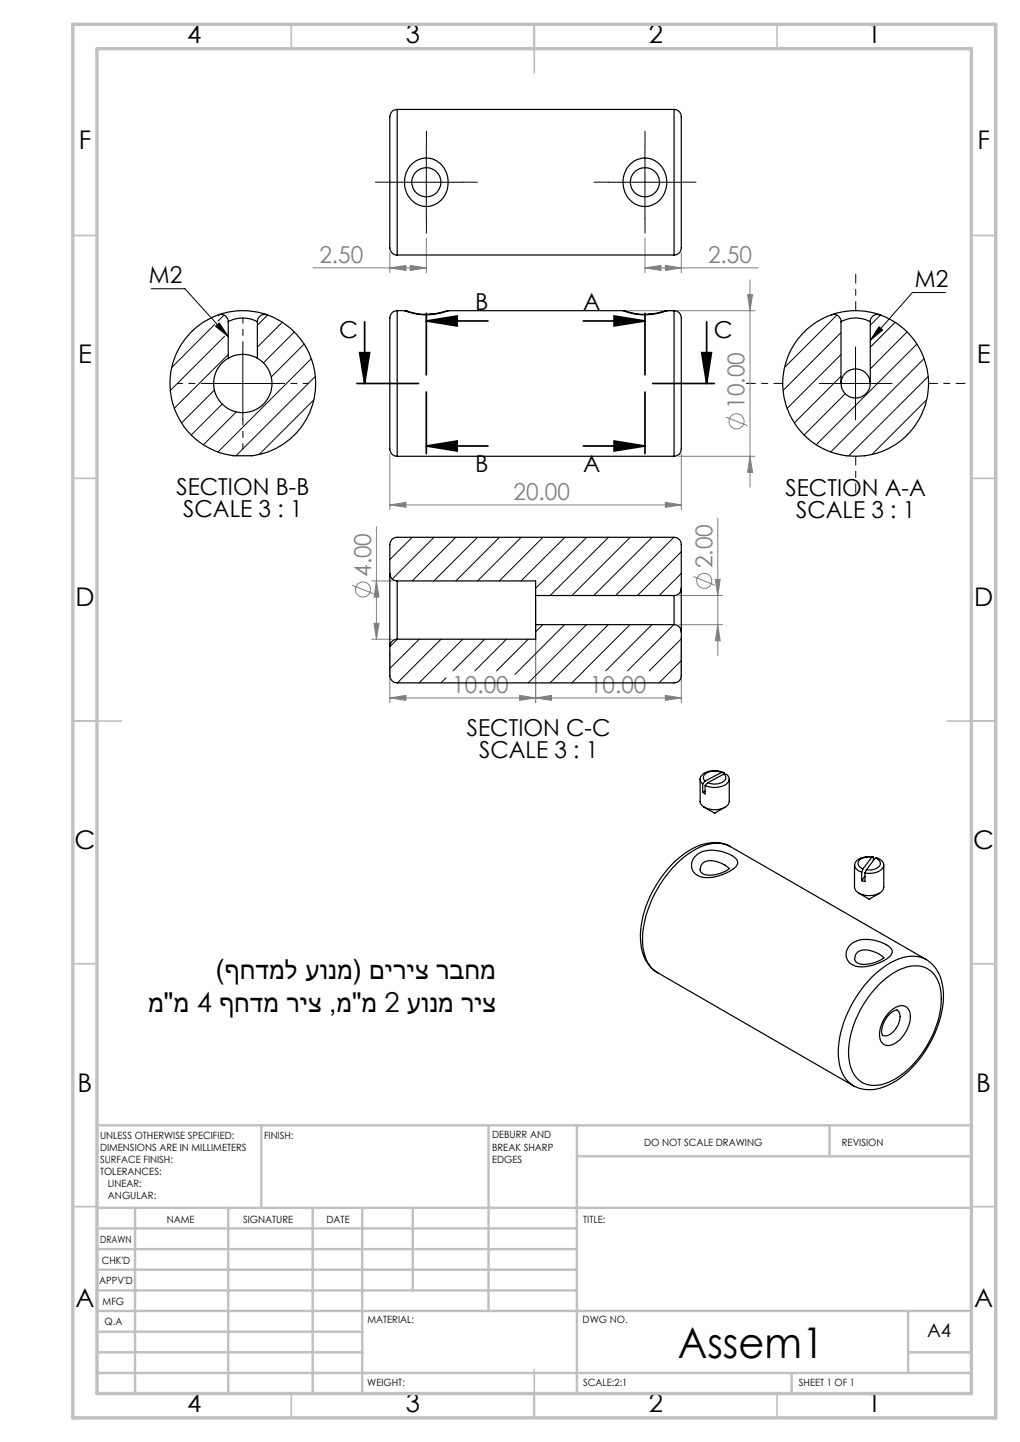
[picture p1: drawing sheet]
<svg xmlns="http://www.w3.org/2000/svg" width="210mm" height="297mm" viewBox="0 0 210 297" stroke-linecap="round" stroke-linejoin="round" font-family="sans-serif">
<g fill="none" stroke="#808080" stroke-width=".21">
<path d="M64.5 55.2h23.3M80.3 55.2l3.3-.5v1zM80.3 52v4.2M84.5 54.7l3.3 .5-3.3 .5zM87.8 49v7.2M132.8 55.2l3.3-.5v1zM132.8 55.2h23.3M132.8 49v7.2M137 54.7l3.3 .5-3.3 .5zM140.3 52v4.2M154.4 57.6v42.7M129.3 64h26.1"/>
<path d="M153.9 60.7h1l-.5 3.3zM80.3 93.5v11.5M139.8 94h15.6M140.3 93.5v11.5M149.4 85.9l4.5 1.8M154.4 94l.5 3.3h-1zM76.5 119.7h4.3M77.5 119.7l.5 3.3h-1zM77.5 108.5v23.2M80.3 104l3.3-.5v1zM80.3 104h60M137 103.5l3.3 .5-3.3 .5z"/>
<path d="M142.8 118.7l4.4 1.8M147.3 119.3h1l-.5 3.4zM147.8 106.7v28.3M72.5 120.5l4.4 1.8M76.5 131.7h4.3M77 128.4h1l-.5 3.3zM80.3 134.2v10.5M110.3 123.6v21.1M139.8 122.7h9M139.8 128.7h9M140.3 131.2v13.5M147.8 128.7l.5 3.3h-1z"/>
<path d="M80.3 143.8l3.3-.6v1zM80.3 143.8h60M107 143.2l3.3 .6-3.3 .4zM110.3 143.8l3.3-.6v1zM137 143.2l3.3 .6-3.3 .4z"/>
<circle cx="151.6" cy="86.8" r="1.55"/>
<circle cx="145" cy="119.6" r="1.56"/>
<circle cx="74.7" cy="121.4" r="1.56"/>
</g>
<path d="M80.3 37.5h15M87.8 30.1v14.9M125.3 37.5h15M132.8 30.1v14.9M31.1 59.5h7l8.9 9.8M42.5 79h15M44.4 67.2l.8-.7 1.8 2.8zM50 71.5v15M168.7 79h15M176.1 71.5v15M181 67.3l.7 .7-2.5 2.1zM194.7 60.3h-6.8l-8.7 9.8" fill="none" stroke="#000" stroke-width=".21"/>
<g fill="none" stroke="#000" stroke-width=".35">
<path d="M73.5 79h12.7M74 72.6h2.1l-1 6.4zM75.1 66.3v12.7M87.8 66.1h12.7M87.8 64.5v12.7M87.8 66.1l6.3-1v2zM120.1 66.1h12.7M126.4 65.1l6.4 1-6.4 1zM132.8 64.5v12.7M134.4 79h12.7M144.5 72.6h2l-1 6.4zM145.5 66.3v12.7"/>
<path d="M87.8 80.7v12.7M87.8 91.9h12.7M87.8 91.9l6.3-1.1v2.1zM120.1 91.9h12.7M126.4 90.8l6.4 1.1-6.4 1zM132.8 80.7v12.7"/>
</g>
<path d="M80.3 37.5h-3M87.8 30v-3M95.3 37.5h3M125.3 37.5h-3M132.8 30v-3M140.3 37.5h3M87.8 45v3M132.8 45v3" fill="none" stroke="#000" stroke-width=".21" stroke-dasharray="15.2 1.3 1.3 1.3"/>
<path d="M161.2 79h-7.5M176.2 64v-7.5M191.2 79h7.5M176.2 94v7.5" fill="none" stroke="#000" stroke-width=".21" stroke-dasharray="15.2 1.3 1.3 1.3" stroke-dashoffset="13.4"/>
<path d="M42.5 79h-6M50 71.5v-6M57.5 79h6M50 86.5v6" fill="none" stroke="#000" stroke-width=".21" stroke-dasharray="15.2 1.3 1.3 1.3" stroke-dashoffset="14.1"/>
<g fill="none" stroke="#c0c0c0" stroke-width=".35">
<path d="M60 5v5M110 5v10M160 5v5M15 48.5h5M200 48.5h5M15 98.5h5M200 98.5h5M15 148.5h10M195 148.5h10M15 198.5h5M200 198.5h5M15 248.5h5"/>
<path d="M200 248.5h5M60 287v5M110 282v10M160 287v5"/>
</g>
<g fill="none" stroke="#c0c0c0" stroke-width=".5">
<path d="M53.8 231.8v17M100.6 231.8v38.2M118.8 231.8v55.2M118.8 238.2h81.2M170.8 231.8v6.4M200 231.8h-180v55.2M20 248.8h180M20 257.3h98.8M20 253h98.8M27.8 248.8v38.2M47 248.8v38.2M64.4 248.8v38.2"/>
<path d="M74.6 248.8v38.2M85 248.8v17M20 265.8h98.8M20 261.5h98.8M20 278.5h54.6M20 274.3h54.6M20 270h180M187 278.5h13M187 270v12.8M20 282.8h180M163 282.8v4.2"/>
</g>
<path d="M15 5h190v287h-190zM20 10h180v277h-180z" fill="none" stroke="#c0c0c0" stroke-width=".7"/>
<g fill="#000">
<path d="M87.8 66.1l6.3-1v2zM87.8 91.9l6.3-1.1v2.1zM144.5 72.6h2l-1 6.4zM74 72.6h2.1l-1 6.4z"/>
<path d="M126.4 65.1l6.4 1-6.4 1zM126.4 90.8l6.4 1.1-6.4 1z"/>
<path d="M181 67.3l.7 .7-2.5 2.1zM44.4 67.2l.8-.7 1.8 2.8z"/>
</g>
<g fill="#808080">
<path d="M107 143.2l3.3 .6-3.3 .4zM80.3 143.8l3.3-.6v1zM137 143.2l3.3 .6-3.3 .4zM110.3 143.8l3.3-.6v1z"/>
<path d="M80.3 104l3.3-.5v1zM137 103.5l3.3 .5-3.3 .5zM80.3 55.2l3.3-.5v1zM84.5 54.7l3.3 .5-3.3 .5zM132.8 55.2l3.3-.5v1zM137 54.7l3.3 .5-3.3 .5z"/>
<path d="M154.4 94l.5 3.3h-1zM153.9 60.7h1l-.5 3.3z"/>
<path d="M147.3 119.3h1l-.5 3.4zM147.8 128.7l.5 3.3h-1zM77.5 119.7l.5 3.3h-1zM77 128.4h1l-.5 3.3z"/>
</g>
<g fill="none" stroke="#000" stroke-width=".25">
<path d="M81.8 22.5a1.83 1.83 0 0 0-1.5 2.4v25.6a1.66 1.66 0 0 0 1.5 2M81.8 22.5v30M81.8 22.5h57M84.4 34.2a4.4 4.4 0 0 1 4.8-1.4 4.4 4.4 0 0 1 3 4 4.8 4.8 0 0 1-5 5.7 5.2 5.2 0 0 1-2.8-8.3zM129.7 33.9a4.4 4.4 0 0 1 4.7-1 4.4 4.4 0 0 1 2.8 3.9 4.9 4.9 0 0 1-5 5.7 5.2 5.2 0 0 1-2.5-8.6zM138.8 22.5a1.66 1.66 0 0 1 1.5 2.2v25.8a1.6 1.6 0 0 1-1.5 2M138.8 22.5v30M81.8 52.5h57M45.1 64.8a15.2 15.2 0 0 1 9.9 0M47 73.8a6 6 0 0 0-1.6 9 6 6 0 0 0 9.2 0 6 6 0 0 0-1.6-9M47 66.2a6.4 6.4 0 0 1 6 0M47 73.8a5.9 5.9 0 0 1 6 0"/>
<path d="M47 66.2v7.6M53 66.2v7.6M55 64.8a15 15 0 0 1 9.9 15.8 15 15 0 0 1-13 13.3h-3.8a15 15 0 0 1-13-13.5 15 15 0 0 1 10.3-15.6 1.44 1.44 0 0 1 1.6 1.4M55 64.8a1.53 1.53 0 0 0-2 1.4M81.8 64a1.91 1.91 0 0 0-1.5 2.5v25.5a1.65 1.65 0 0 0 1.5 2M81.8 64v30M81.8 64h1.5M83.3 64l.8 .2M83.3 64a12.3 12.3 0 0 0 9 0M89 64.7l-1.3 .1M92.3 64l-.5 .1a11.7 11.7 0 0 1-8 0M92.3 64h.1"/>
<path d="M92.3 64h36a12.3 12.3 0 0 0 9 0M128.3 64l.8 .2M134 64.7l-1.4 .1M137.3 64l-.5 .1a11.8 11.8 0 0 1-8 0M137.3 64h.1M137.3 64h1.5M138.8 64a1.69 1.69 0 0 1 1.5 2.2v26a1.52 1.52 0 0 1-1.5 1.8M138.8 64v30M171.3 64.8h-.1a15.2 15.2 0 0 1 10 0M173.1 79a3 3 0 0 0 3.1 3 3 3 0 0 0 3-3M173.1 66.2a6.5 6.5 0 0 1 6.1 0M173.1 79a3 3 0 0 1 3.1-3 3 3 0 0 1 3 3"/>
<path d="M173.1 66.2v12.8M179.2 66.2v12.8M181.2 64.8a15 15 0 0 1 9.9 15.8 15 15 0 0 1-13.1 13.3 14.9 14.9 0 0 1-15.5-8.8 14.9 14.9 0 0 1 9.1-20.3 1.44 1.44 0 0 1 1.5 1.4M181.2 64.8a1.49 1.49 0 0 0-2 1.4M181.2 64.8h.1M81.8 94h57M80.3 118.1a1.51 1.51 0 0 0 1.5 1.6M80.3 118.1v-6a1.51 1.51 0 0 1 1.5-1.4h57a1.45 1.45 0 0 1 1.5 1.4v9.1M80.3 118.1v15.1M81.8 119.7v12M81.8 119.7h28.5v3M81.8 131.7a1.57 1.57 0 0 0-1.5 1.5"/>
<path d="M110.3 122.7v6M110.3 122.7h28.5M110.3 128.7v3h-28.5M110.3 128.7h28.5M138.8 128.7a1.51 1.51 0 0 1 1.5 1.5M138.8 122.7v6M140.3 121.2a1.45 1.45 0 0 1-1.5 1.5M140.3 130.2v9a1.45 1.45 0 0 1-1.5 1.4h-57a1.51 1.51 0 0 1-1.5-1.4v-6M140.3 121.2v9M148.6 159.1a3.1 3.1 0 0 0-3.7 .7 .99 .99 0 0 0 .3 1.1M148.6 159.1l.5 .1M148.6 159.1l-3.4 1.8"/>
<path d="M149.1 159.4a1.08 1.08 0 0 1 .2 1.2 1.08 1.08 0 0 1-1 .7l-1.3 .2-1.3-.3M149.1 159.4a1.12 1.12 0 0 1 1 .9 1.12 1.12 0 0 1-.6 1.2 4.6 4.6 0 0 1-4.3 .3M149.1 159.2a4.3 4.3 0 0 0-4.6 .5 1.15 1.15 0 0 0 .2 1.8M149.1 159.2v.2M149.1 159.4l-3.4 1.8M143 176.5a5.7 5.7 0 0 1 6.4-.9 3.5 3.5 0 0 1 2.5 1.9 1.88 1.88 0 0 1-1.4 1.8l-2.2 1a6.3 6.3 0 0 1-4.6 0 2.42 2.42 0 0 1-.7-3.8zM144.1 160.5v4.6a2.06 2.06 0 0 0 2.1 1.6 3.4 3.4 0 0 0 3.9-1.4v-4.8M144.7 161.5v1.7M145 166.3l2.1 1.2 2.2-1.2M145.2 161.8v1.7l-.5-.3M145.2 162.9l-.5 .3M145.2 160.9l-.5 .6"/>
<path d="M145.7 161.2l-.5 .6M150.2 178.9a6.3 6.3 0 0 1-5.5 1.1l-.2-.2a1.5 1.5 0 0 1-.2-1.6 1.5 1.5 0 0 1 1.3-.9 5.5 5.5 0 0 1 4.5 1.6M150.4 174.4a8.3 8.3 0 0 0-8.6 .8 22.5 22.5 0 0 0-9.9 18.3 7.9 7.9 0 0 0 3.5 6.9M150.4 174.4a7.2 7.2 0 0 0-7.1 .5 23.2 23.2 0 0 0-11 19.5 7.2 7.2 0 0 0 3 5.9l40.4 23.3M150.4 174.4l40.3 23.2M175.9 178.1v4.6a2.81 2.81 0 0 0 3.3 1.8 2.56 2.56 0 0 0 2.8-1.8v-4.6M177.4 179.6v1.8M177.7 179l-.3 .6M178.1 179.8v1.8l-.7-.2M178.4 179.1l-.3 .7M179.5 176.5a2.78 2.78 0 0 0-2.8 1 1.22 1.22 0 0 0 1 1.5M179.5 176.5l-1.8 2.5"/>
<path d="M179.8 176.5a3.7 3.7 0 0 0-3.8 1.3 1.46 1.46 0 0 0 1.4 1.8M179.8 176.5v.7M179.8 176.5h-.3M180.2 176.7a1.15 1.15 0 0 1 1.1 1.2 1.15 1.15 0 0 1-1.1 1.1l-.9 .2-.9-.1M180.2 176.7a1.46 1.46 0 0 1 1.5 2.2 3.9 3.9 0 0 1-3.6 .9M180.2 176.7l-1.8 2.4M175.1 194.6a5.6 5.6 0 0 1 5.4-.8 4.6 4.6 0 0 1 3.2 2.1 1.94 1.94 0 0 1-1.4 1.8l-2.2 .9a6.3 6.3 0 0 1-4.6 .1 2.49 2.49 0 0 1-.4-4.1zM176.8 184l2.2 1.2 2.1-1.2M178.1 180.5l-.7 .9M182 197.2a6.2 6.2 0 0 1-5.5 1.1l-.3-.3a1.66 1.66 0 0 1 1.6-2.4 5.3 5.3 0 0 1 4.1 1.7M190.7 197.7a8.3 8.3 0 0 1 3.5 7.7 22.7 22.7 0 0 1-10.6 17.8 8 8 0 0 1-7.9 .4M190.7 197.7a7.3 7.3 0 0 0-7.1 .5 23.4 23.4 0 0 0-11 18.5 7.6 7.6 0 0 0 3.1 6.9"/>
<path d="M180.9 202.9a11.2 11.2 0 0 1 8.1-4 5.3 5.3 0 0 1 4.7 5.1 19.2 19.2 0 0 1-4.7 14 14.2 14.2 0 0 1-8.1 5.5 5 5 0 0 1-5.9-4.3 17.8 17.8 0 0 1 3.2-13l1.3-1.8zM183.1 208.5a3.1 3.1 0 0 1 3.3-1.2 2.64 2.64 0 0 1 .9 3.2 6.3 6.3 0 0 1-4.2 4.8 1.83 1.83 0 0 1-2-2 6.7 6.7 0 0 1 2-4.8zM183.3 208.7a1.37 1.37 0 0 1 1.5-.6 3.2 3.2 0 0 1-.5 4 2.05 2.05 0 0 1-2.7 1 4.7 4.7 0 0 1 1.7-4.4z"/>
<circle cx="87.8" cy="37.5" r="2.99"/>
<circle cx="132.8" cy="37.5" r="3"/>
</g>
<g fill="none" stroke="#000" stroke-width=".21">
<path d="M44.2 66.8l-8.8 8.9M46.1 64.9l-1.2 1.2M46.2 69.2l-11.1 11.2M47 68.5h.1M47 73l-11.1 11.1M55.1 64.9l-2.1 2.1M58.1 66.4l-5.1 5.1M60.6 68.4l-6.4 6.4M62.6 70.9l-6.8 6.7M64.1 73.9l-19.2 19.2M64.9 77.5l-16.3 16.4M172.3 64.9l-10.8 10.8"/>
<path d="M173.1 68.5l-11.9 11.9M173.1 73l-11 11.1M173.1 77.5l-9.6 9.6M181.3 64.9l-2.1 2.1M184.3 66.4l-5.1 5.1M186.8 68.4l-7.6 7.6M188.8 70.9l-20.8 20.7M190.3 73.9l-19.3 19.2M191.1 77.5l-16.4 16.4M44.1 80.4l-6.7 6.7M45.8 83.2l-6.4 6.4M48.6 84.8l-6.7 6.8"/>
<path d="M64.6 82.3l-11.3 11.3M174 81.1l-8.4 8.5M190.8 82.3l-11.3 11.3M84.9 110.7l-4.6 4.5M89.4 110.7l-8.6 8.6M93.8 110.7l-9 9M98.3 110.7l-9 9M102.8 110.7l-9 9M107.3 110.7l-9 9M111.8 110.7l-9 9M116.3 110.7l-9 9M120.8 110.7l-10.5 10.5"/>
<path d="M125.3 110.7l-12 12M129.8 110.7l-12 12M134.3 110.7l-12.1 12M138.7 110.7l-11.9 12M140.3 113.6l-9.1 9.1M140.3 118.1l-4.6 4.6M81.8 131.7l-1.5 1.5M86.3 131.7l-6 6M90.8 131.7l-9 8.9M91.8 139.6l-1 1M95.3 131.7l-9 8.9M99.8 131.7l-6.5 6.5"/>
<path d="M104.3 131.7l-6.5 6.5M108.8 131.7l-6.6 6.5M111.8 128.7l-1.5 1.4M116.2 128.7l-10.2 10.2M120.2 138.3l-2.5 2.3M120.8 128.7l-12 11.9M125.2 128.7l-12 11.9M129.7 128.7l-9.5 9.5M134.2 128.7l-9.5 9.5M138.7 128.7l-9.5 9.5M140.3 131.6l-6.6 6.6M140.3 136.1l-4.6 4.5"/>
</g>
<text font-size="8.7" x="139.6" y="279.6">Assem1</text>
<g font-size="5.6">
<text x="44.5" y="201.7">)ףחדמל עונמ( םיריצ רבחמ</text>
<text x="30.5" y="208.3">מ&quot;מ 4 ףחדמ ריצ ,מ&quot;מ 2 עונמ ריצ</text>
</g>
<g font-size="5.3">
<text x="38.5" y="8.9">4</text>
<text x="83.5" y="8.9">3</text>
<text x="133.6" y="8.9">2</text>
<text x="178.6" y="8.9">1</text>
<text x="16.2" y="30.6">F</text>
<text x="201.2" y="30.6">F</text>
<text x="16.1" y="74.9">E</text>
<text x="201.1" y="74.9">E</text>
<text x="15.5" y="124.9">D</text>
<text x="200.5" y="124.9">D</text>
<text x="15.4" y="174.9">C</text>
<text x="200.4" y="174.9">C</text>
<text x="16" y="224.9">B</text>
<text x="201" y="224.9">B</text>
<text x="15.5" y="269.1">A</text>
<text x="200.5" y="269.1">A</text>
<text x="38.5" y="290.9">4</text>
<text x="83.5" y="290.9">3</text>
<text x="133.6" y="290.9">2</text>
<text x="178.6" y="290.9">1</text>
</g>
<g font-size="4.8">
<text x="30.6" y="58.3">M2</text>
<text x="188.4" y="59.1">M2</text>
<text x="97.8" y="63.9">B</text>
<text x="120.1" y="63.9">A</text>
<text x="69.9" y="69.7">C</text>
<text x="147" y="69.7">C</text>
<text x="97.8" y="97.1">B</text>
<text x="120.1" y="97.1">A</text>
<text x="36.3" y="102">SECTION B-B</text>
<text x="37.7" y="106.6">SCALE 3 : 1</text>
<text x="161.7" y="102.1">SECTION A-A</text>
<text x="163.9" y="106.7">SCALE 3 : 1</text>
<text x="96.1" y="151.6">SECTION C-C</text>
<text x="98.6" y="156.1">SCALE 3 : 1</text>
</g>
<g font-size="4.8" fill="#808080">
<text x="65.8" y="54.1">2.50</text>
<text x="145.8" y="54.1">2.50</text>
<text x="153.3" y="84.2" transform="rotate(-90 153.3 84.2)">10.00</text>
<text x="105.7" y="102.9">20.00</text>
<text x="76.4" y="118.8" transform="rotate(-90 76.4 118.8)">4.00</text>
<text x="146.7" y="117.1" transform="rotate(-90 146.7 117.1)">2.00</text>
<text x="93.1" y="142.6">10.00</text>
<text x="121.5" y="142.6">10.00</text>
</g>
<text font-size="3.9" x="190.9" y="275.5">A4</text>
<g font-size="2.1">
<text x="20.6" y="234.6">UNLESS OTHERWISE SPECIFIED:</text>
<text x="20.6" y="237.1">DIMENSIONS ARE IN MILLIMETERS</text>
<text x="20.6" y="239.5">SURFACE FINISH:</text>
<text x="54.4" y="234.5">FINISH:</text>
<text x="101.3" y="234.5">DEBURR AND</text>
<text x="101.3" y="237">BREAK SHARP</text>
<text x="101.3" y="239.5">EDGES</text>
<text x="132.6" y="235.9">DO NOT SCALE DRAWING</text>
<text x="173.3" y="236.1">REVISION</text>
<text x="20.6" y="242">TOLERANCES:</text>
<text x="22.2" y="244.5">LINEAR:</text>
<text x="22.2" y="247">ANGULAR:</text>
<text x="34.3" y="252">NAME</text>
<text x="50" y="251.9">SIGNATURE</text>
<text x="67.2" y="251.9">DATE</text>
<text x="120.1" y="251.9">TITLE:</text>
<text x="20.6" y="256.1">DRAWN</text>
<text x="20.9" y="260.3">CHK'D</text>
<text x="20.4" y="264.4">APPV'D</text>
<text x="21.1" y="268.8">MFG</text>
<text x="21.5" y="273">Q.A</text>
<text x="75.6" y="272.5">MATERIAL:</text>
<text x="120" y="272.5">DWG NO.</text>
<text x="75.6" y="285.5">WEIGHT:</text>
<text x="120.1" y="285.6">SCALE:2:1</text>
<text x="164.5" y="285.6">SHEET 1 OF 1</text>
</g>
</svg>
